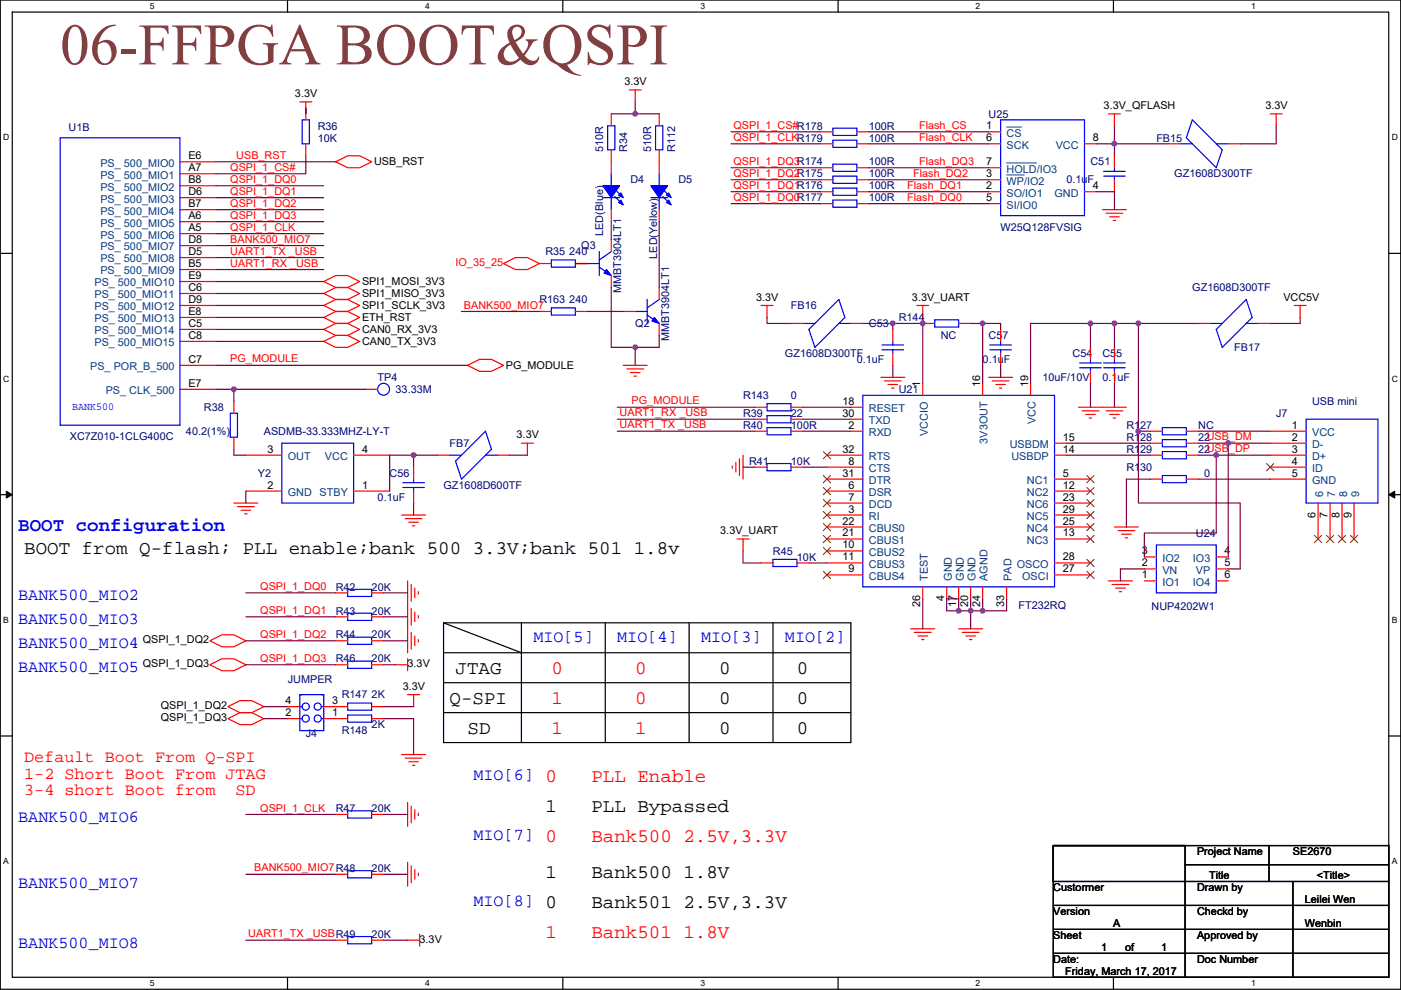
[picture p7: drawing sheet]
<svg xmlns="http://www.w3.org/2000/svg" width="297mm" height="210mm" viewBox="0 0 297 210" stroke-linecap="round" stroke-linejoin="round" font-family="sans-serif">
<path d="M.1 0h296.9v209.8h-296.9zM2.6 2.6h291.8v204.7h-291.8z" fill="none" stroke="#000" stroke-width=".25"/>
<g fill="#fff">
<path d="M31.8 .3h1v2h-1z"/>
<path d="M31.8 207.5h1v2.1h-1z"/>
</g>
<path d="M61 0v2.6M61 207.3v2.5" fill="none" stroke="#000" stroke-width=".25"/>
<g fill="#fff">
<path d="M90.1 .3h1v2h-1z"/>
<path d="M90.1 207.5h1v2.1h-1z"/>
</g>
<path d="M119.3 0v2.6M119.3 207.3v2.5" fill="none" stroke="#000" stroke-width=".25"/>
<g fill="#fff">
<path d="M148.5 .3h1v2h-1z"/>
<path d="M148.5 207.5h1v2.1h-1z"/>
</g>
<path d="M177.7 0v2.6M177.7 207.3v2.5" fill="none" stroke="#000" stroke-width=".25"/>
<g fill="#fff">
<path d="M206.9 .3h1v2h-1z"/>
<path d="M206.9 207.5h1v2.1h-1z"/>
</g>
<path d="M236.1 0v2.6M236.1 207.3v2.5" fill="none" stroke="#000" stroke-width=".25"/>
<g fill="#fff">
<path d="M265.2 .3h1v2h-1z"/>
<path d="M265.2 207.5h1v2.1h-1z"/>
<path d="M.7 28.2h1.3v2h-1.3z"/>
<path d="M295.1 28.2h1.3v2h-1.3z"/>
<path d="M.7 79.3h1.3v2.1h-1.3z"/>
<path d="M295.1 79.3h1.3v2.1h-1.3z"/>
</g>
<path d="M.1 53.7h2.5M294.4 53.7h2.6" fill="none" stroke="#000" stroke-width=".25"/>
<g fill="#fff">
<path d="M.7 130.5h1.2v2h-1.2z"/>
<path d="M295.1 130.5h1.2v2h-1.2z"/>
</g>
<path d="M.1 104.9h2.5M294.4 104.9h2.6" fill="none" stroke="#000" stroke-width=".25"/>
<path d="M1.3 104.2l1.3 .7-1.3 .7zM294.4 104.9l1.3-.7v1.4z" fill="#000" stroke="#000" stroke-width=".21"/>
<g fill="#fff">
<path d="M.7 181.7h1.2v2h-1.2z"/>
<path d="M295.1 181.7h1.2v2h-1.2z"/>
</g>
<g fill="none" stroke="#000" stroke-width=".25">
<path d="M94 132.1h86.4v25.4h-86.4zM94 132.1l16.6 6.4M94 138.5h86.4M110.6 132.1v25.4M128.3 132.1v25.4M146.1 132.1v25.4M163.9 132.1v25.4M.1 156.1h2.5M94 144.8h86.4M94 151.2h86.4M294.4 156.1h2.6M223.3 179.3h71.1v7.7h-71.1z"/>
<path d="M269 179.3v7.7M223.3 192h71.1M223.3 197.1h71.1M251.3 183.4h43.1M274.1 187v15.2h20.3M294.4 187v20.3h-20.3M223.3 202.2v-22.9h28v28M223.3 202.2h50.8v5.1h-50.8z"/>
</g>
<g fill="none" stroke="#f00" stroke-width=".25">
<path d="M133.4 19.1h2.6M134.7 19.1v2.5M38.2 34.3h7.6M38.2 36.9h7.6M38.2 39.4h7.6M63.6 21.6h2.5M64.8 21.6v2.6M64.8 22.9v2.5M64.8 30.5v2.5M71.2 34.3l2.5-1.3h2.6l2.5 1.3-2.5 1.3h-2.6zM129.6 31.8v5.1M129.6 24.2v2.5"/>
<path d="M139.8 31.8v5.1M139.8 24.2v2.5M174 28h2.6M174 30.5h2.6M174 35.6h2.6M174 38.1h2.6M181.7 28h2.5M181.7 30.5h2.5M181.7 35.6h2.5M181.7 38.1h2.5M209.6 35.6h2.5M209.6 28h2.5"/>
<path d="M209.6 38.1h2.5M209.6 30.5h2.5M229.9 30.5h2.6M235 24.2h2.6M236.3 24.2v2.5M236.3 38.1v2.6M236.3 33v2.6M247.7 30.5h2.6M260.4 30.5h2.6M269.3 24.2h2.5M270.6 24.2v2.5M38.2 41.9h7.6"/>
<path d="M38.2 44.5h7.6M38.2 47h7.6M38.2 49.6h7.6M38.2 52.1h7.6M38.2 54.6h7.6M38.2 57.2h7.6M38.2 59.7h7.6M68.6 59.7l2.6-1.3h2.5l2.6 1.3-2.6 1.3h-2.5zM106.7 55.9l2.6-1.3h2.5l2.6 1.3-2.6 1.3h-2.5zM114.4 55.9h2.5M122 55.9h2.5zM129.6 50.8v2.6"/>
<path d="M129.6 58.4v2.6M129.6 44.5v2.5M139.8 44.5v2.5M174 40.7h2.6M174 43.2h2.6M181.7 40.7h2.5M181.7 43.2h2.5M209.6 40.7h2.5M209.6 43.2h2.5M229.9 40.7h2.6M233.7 44.5h5.1M234.5 45.2h3.6"/>
<path d="M235.3 46h2M236 46.8h.5M38.2 62.3h7.6M38.2 64.8h7.6M38.2 67.3h7.6M38.2 69.9h7.6M38.2 72.4h7.6M38.2 77.5h7.6M68.6 62.3l2.6-1.3h2.5l2.6 1.3-2.6 1.2h-2.5zM68.6 72.4l2.6-1.3h2.5l2.6 1.3-2.6 1.3h-2.5zM68.6 69.9l2.6-1.3h2.5l2.6 1.3-2.6 1.2h-2.5zM68.6 64.8l2.6-1.3h2.5l2.6 1.3-2.6 1.3h-2.5z"/>
<path d="M68.6 67.3l2.6-1.2h2.5l2.6 1.2-2.6 1.3h-2.5zM99.1 77.5l2.6-1.3h2.5l2.5 1.3-2.5 1.3h-2.5zM114.4 66.1h2.5M122 66.1h2.5M132.1 66.1h2.6M132.1 77.5h5.1M132.9 78.3h3.6M133.7 79h2M134.4 79.8h.5M139.8 61v2.5M139.8 68.6v2.5M161.4 64.8h2.5"/>
<path d="M162.6 64.8v2.5M167.7 68.6h2.5M180.4 68.6h2.5M189.3 75v2.5M189.3 69.9v2.5M194.4 64.8h2.5M195.6 64.8v2.5M195.6 68.6h2.6M203.3 68.6h2.5M212.1 75v2.5M212.1 69.9v2.5M231.2 78.8v2.5"/>
<path d="M231.2 73.7v2.5M236.3 78.8v2.5M236.3 73.7v2.5M254.1 68.6h2.5M266.8 68.6h2.5M274.4 64.8h2.5M275.6 64.8v2.5M38.2 82.6h7.6M49.6 85.1v2.6M49.6 92.7v2.6M52.1 96.5h7.7M75 96.5h7.6"/>
<path d="M77.5 82.6h2.6M87.7 99.1v2.5M92.8 96.5h2.5M105.5 96.5h2.5M110.6 94h2.5M111.8 94v2.5M155.3 98.8v.5M156 98.1v2M156.8 97.3v3.6M157.5 96.5v5.1M160.1 99.1h2.5M160.1 88.9h2.5"/>
<path d="M160.1 86.4h2.5M160.1 91.5h2.5M167.7 99.1h2.5M167.7 88.9h2.5M167.7 86.4h2.5M167.7 91.5h2.5M175.3 96.5h7.6M175.3 99.1h7.6M180.4 88.9h2.5M180.4 91.5h2.5M180.4 86.4h2.5M186.8 80h5"/>
<path d="M187.5 80.8h3.6M188.3 81.6h2M189 82.3h.5M195.6 81.3v2.5M208.3 81.3v2.5M209.6 80h5.1M210.4 80.8h3.5M211.1 81.6h2.1M211.9 82.3h.5M218.5 81.3v2.5M223.6 96.5h2.5M223.6 94h2.5"/>
<path d="M228.7 86.4h10.1M229.4 87.1h3.6M230.2 87.9h2M230.9 88.7h.6M234.5 87.1h3.6M235.3 87.9h2M236 88.7h.5M243.9 94h2.5M243.9 96.5h2.5M243.9 91.5h2.5M251.5 94h2.6M251.5 96.5h2.6"/>
<path d="M251.5 91.5h2.6M269.3 91.5h7.6M269.3 94h7.6M269.3 96.5h7.6M269.3 99.1h7.6M49.6 106.7h5.1M50.4 107.5h3.5M51.1 108.2h2M51.9 109h.5M52.1 104.2h7.7M75 104.2h7.6M85.2 109.2h5"/>
<path d="M85.9 110h3.6M86.7 110.8h2M87.4 111.5h.5M87.7 104.2v2.5M156.3 114.3h2.5M157.5 114.3v2.6M161.4 119.4h2.5M169 119.4h2.5M175.3 101.6h7.6M175.3 109.2h7.6M175.3 104.2h7.6M175.3 106.7h7.6"/>
<path d="M175.3 116.9h7.6M175.3 119.4h7.6M175.3 114.3h7.6M175.3 111.8h7.6M223.6 101.6h7.6M223.6 104.2h7.6M223.6 119.4h7.6M223.6 114.3h7.6M223.6 111.8h7.6M223.6 109.2h7.6M223.6 106.7h7.6M236.3 111.8h5.1"/>
<path d="M237 112.5h3.6M237.8 113.3h2M238.6 114.1h.5M242.6 118.1h2.6M243.9 101.6h2.5M251.5 101.6h2.6M257.9 118.1h2.5M269.3 101.6h7.6M279.5 106.7v7.6M282 106.7v7.6M284.5 106.7v7.6M287.1 106.7v7.6"/>
<path d="M44.5 135.9l2.6-1.3h2.5l2.5 1.3-2.5 1.3h-2.5zM71.2 135.9h2.5M71.2 125.8h2.5M71.2 130.8h2.5M78.8 135.9h2.5M78.8 125.8h2.5M78.8 130.8h2.5M86.4 123.2v15.3M86.4 139.7v2.6M87.2 124v3.5M87.2 129.1v3.5M87.2 134.1v3.6"/>
<path d="M87.9 124.7v2.1M87.9 129.8v2M87.9 134.9v2M88.7 125.5v.5M88.7 130.6v.5M88.7 135.7v.5M175.3 121.9h7.6M193.1 133.4h5.1M193.9 134.1h3.5M194.6 134.9h2.1M195.4 135.7h.5M195.6 124.5v2.5"/>
<path d="M200.7 124.5v2.5M203.3 133.4h5M203.3 124.5v2.5M204 134.1h3.6M204.8 134.9h2M205.5 135.7h.6M205.8 124.5v2.5M208.3 124.5v2.5M213.4 124.5v2.5M223.6 121.9h7.6M235 123.2h5.1M235.8 124h3.5"/>
<path d="M236.5 124.7h2.1M237.3 125.5h.5M242.6 123.2h2.6M242.6 120.7h2.6M257.9 120.7h2.5M257.9 123.2h2.5M44.5 141l2.6-1.3h2.5l2.5 1.3-2.5 1.3h-2.5zM48.3 152.4l2.6-1.2h2.5l2.5 1.2-2.5 1.3h-2.5zM48.3 149.9l2.6-1.3h2.5l2.5 1.3-2.5 1.3h-2.5zM61 152.4h2.6M61 149.9h2.6M68.6 149.9h5.1"/>
<path d="M68.6 152.4h5.1M71.2 141h2.5M78.8 149.9h2.5M78.8 152.4h2.5M78.8 141h2.5M83.9 141h2.5M86.4 147.3h2.6M87.7 147.3v2.6M71.2 172.7h2.5M78.8 172.7h2.5M85.2 160h5M85.9 160.8h3.6"/>
<path d="M86.4 170.2v5.1M86.7 161.6h2M87.2 171v3.5M87.4 162.3h.5M87.9 171.7v2.1M88.7 172.5v.5M71.2 185.4h2.5M71.2 199.4h2.5M78.8 185.4h2.5M78.8 199.4h2.5M86.4 182.9v5.1M86.4 199.4h2.6"/>
<path d="M87.2 183.7v3.5M87.9 184.4v2.1M88.7 185.2v.5M89 198.1v2.6"/>
</g>
<g fill="none" stroke="#00f" stroke-width=".25">
<path d="M12.8 29.2h25.4v61h-25.4zM64.1 25.4h1.5v5.1h-1.5zM128.8 26.7h1.6v5.1h-1.6zM129.6 36.9v2.5M139 26.7h1.5v5.1h-1.5zM139.8 36.9v2.5M176.6 27.2h5.1v1.5h-5.1zM176.6 39.9h5.1v1.5h-5.1zM176.6 29.7h5.1v1.6h-5.1zM176.6 34.8h5.1v1.5h-5.1zM176.6 37.4h5.1v1.5h-5.1zM212.2 25.4h17.7v20.3h-17.7z"/>
<path d="M234 36.3h4.6M234 37.4h4.6M236.3 35.6v.7M236.3 37.4v.7M250.2 30.5h2.6M252.8 25.4l6.3 6.4-1.2 3.8-6.4-6.4zM257.9 30.5h2.5M116.9 55.1h5.1v1.6h-5.1zM124.5 55.9h2.6M127.1 56.7l2.5 1.7M127.1 53.4v5M127.8 41.9h3.6"/>
<path d="M129.6 53.4l-2.5 1.7M129.6 41.9v2.6M130.4 40.2l1.5 1.5M130.4 41.7l1.5 1.5M138 41.9h3.5M139.8 41.9v2.6M140.5 40.2l1.5 1.5M140.5 41.7l1.5 1.5M176.6 42.4h5.1v1.6h-5.1zM116.9 65.3h5.1v1.5h-5.1zM134.7 66.1h2.5M137.2 66.8l2.6 1.8"/>
<path d="M137.2 63.5v5.1M139.8 63.5l-2.6 1.8M170.2 68.6h2.6M171.5 69.9l6.4-6.4 1.2 3.8-6.3 6.4zM177.9 68.6h2.5M187 73.2h4.6M187 74.2h4.6M189.3 72.4v.8M189.3 74.2v.8M198.2 67.8h5.1v1.6h-5.1zM209.9 73.2h4.5M209.9 74.2h4.5"/>
<path d="M212.1 72.4v.8M212.1 74.2v.8M228.9 77h4.6M228.9 78h4.6M231.2 76.2v.8M231.2 78v.8M234 77h4.6M234 78h4.6M236.3 76.2v.8M236.3 78v.8M256.6 68.6h2.5M257.9 69.9l6.3-6.4 1.3 3.8-6.4 6.4z"/>
<path d="M264.2 68.6h2.6M48.8 87.7h1.6v5h-1.6zM59.8 94h15.2v12.7h-15.2zM95.3 96.5h2.6M96.6 97.8l6.3-6.3 1.3 3.8-6.3 6.3zM102.9 96.5h2.6M162.6 98.3h5.1v1.5h-5.1zM162.6 88.2h5.1v1.5h-5.1zM162.6 85.6h5.1v1.5h-5.1zM162.6 90.7h5.1v1.5h-5.1zM182.9 83.8h40.7v40.7h-40.7zM246.4 90.7h5.1v1.5h-5.1z"/>
<path d="M246.4 93.2h5.1v1.6h-5.1zM246.4 95.8h5.1v1.5h-5.1zM276.9 88.9h15.3v17.8h-15.3zM85.4 102.4h4.6M85.4 103.4h4.6M87.7 101.6v.8M87.7 103.4v.8M163.9 118.6h5.1v1.6h-5.1zM245.2 115.6h12.7v10.2h-12.7zM246.4 100.9h5.1v1.5h-5.1zM73.7 135.1h5.1v1.6h-5.1zM73.7 125h5.1v1.5h-5.1z"/>
<path d="M73.7 130.1h5.1v1.5h-5.1zM63.6 147.3h5v7.7h-5zM63.6 152.4h.5M63.6 149.9h.5M63.6 147.3h.5M68.1 147.3h.5M68.1 149.9h.5M68.1 152.4h.5M73.7 140.2h5.1v1.6h-5.1zM73.7 149.1h5.1v1.5h-5.1zM73.7 151.7h5.1v1.5h-5.1zM73.7 172h5.1v1.5h-5.1z"/>
<path d="M73.7 184.7h5.1v1.5h-5.1zM73.7 198.6h5.1v1.6h-5.1z"/>
<circle cx="81.3" cy="82.6" r="1.26"/>
<circle cx="64.8" cy="149.9" r=".76"/>
<circle cx="64.8" cy="152.4" r=".76"/>
<circle cx="67.4" cy="152.4" r=".76"/>
<circle cx="67.4" cy="149.9" r=".76"/>
</g>
<g fill="#00f" stroke="#00f" stroke-width=".25">
<path d="M128.6 57.2l1 1.2-1.5-.5z" fill-rule="evenodd"/>
<path d="M138.7 67.3l1.1 1.3-1.6-.5z" fill-rule="evenodd"/>
<path d="M131.6 42.4l.5 1.1-1-.6z" fill-rule="evenodd"/>
<path d="M131.6 40.9l.5 1-1-.5z" fill-rule="evenodd"/>
<path d="M127.8 39.4h3.6l-1.8 2.5z" fill-rule="evenodd"/>
<path d="M141.8 42.4l.5 1.1-1-.6z" fill-rule="evenodd"/>
<path d="M141.8 40.9l.5 1-1-.5z" fill-rule="evenodd"/>
<path d="M138 39.4h3.5l-1.7 2.5z" fill-rule="evenodd"/>
</g>
<g fill="none" stroke="#804000" stroke-width=".21">
<path d="M174.6 95.8l1.5 1.5M176.1 95.8l-1.6 1.5M268.5 98.3l1.6 1.6M270.1 98.3l-1.6 1.6M174.6 100.9l1.5 1.5M174.6 108.5l1.5 1.5M174.6 103.4l1.5 1.5M174.6 105.9l1.5 1.6M174.6 116.1l1.5 1.5M174.6 113.6l1.5 1.5M174.6 111l1.5 1.6M176.1 100.9l-1.6 1.5"/>
<path d="M176.1 108.5l-1.6 1.5M176.1 103.4l-1.6 1.5M176.1 105.9l-1.6 1.6M176.1 116.1l-1.6 1.5M176.1 113.6l-1.6 1.5M176.1 111l-1.6 1.6M230.4 100.9l1.6 1.5M230.4 103.4l1.6 1.5M230.4 118.6l1.6 1.6M230.4 113.6l1.6 1.5M230.4 111l1.6 1.6M230.4 108.5l1.6 1.5"/>
<path d="M230.4 105.9l1.6 1.6M232 100.9l-1.6 1.5M232 103.4l-1.6 1.5M232 118.6l-1.6 1.6M232 113.6l-1.6 1.5M232 111l-1.6 1.6M232 108.5l-1.6 1.5M232 105.9l-1.6 1.6M278.7 113.6l1.5 1.5M280.2 113.6l-1.5 1.5M281.2 113.6l1.6 1.5M282.8 113.6l-1.6 1.5"/>
<path d="M283.8 113.6l1.5 1.5M285.3 113.6l-1.5 1.5M286.3 113.6l1.6 1.5M287.8 113.6l-1.5 1.5M174.6 121.2l1.5 1.5M176.1 121.2l-1.6 1.5M230.4 121.2l1.6 1.5M232 121.2l-1.6 1.5"/>
</g>
<path d="M213.4 34.6h6.4M213.4 26.9h3.2M213.4 37.1h3.8" fill="none" stroke="#004080" stroke-width=".21"/>
<g fill="none" stroke="#800040" stroke-width=".25">
<path d="M45.8 39.4h22.8M45.8 34.3h25.4M64.8 22.9v1.3M64.8 33v3.9h-19M129.6 24.2h5.1M134.7 21.6v2.6M134.7 24.2h5.1M155 35.6h19M155 38.1h19M155 30.5h19M155 28h19M184.2 38.1h25.4"/>
<path d="M184.2 35.6h25.4M184.2 30.5h25.4M184.2 28h25.4M232.5 30.5h3.8v2.5M236.3 26.7v3.8h11.4M270.6 26.7v3.8h-7.6M45.8 57.2h22.8M45.8 41.9h22.8M45.8 44.5h22.8M45.8 47h22.8M45.8 49.6h22.8M45.8 52.1h22.8"/>
<path d="M45.8 59.7h22.8M45.8 54.6h22.8M122 55.9h2.5M129.6 47v3.8M139.8 47v14M155 40.7h19M155 43.2h19M184.2 40.7h25.4M184.2 43.2h25.4M232.5 40.7h3.8v3.8M45.8 64.8h22.8M45.8 67.3h22.8"/>
<path d="M45.8 77.5h53.3M45.8 62.3h22.8M45.8 69.9h22.8M45.8 72.4h22.8M97.9 66.1h16.5M124.5 66.1h7.6M129.6 61v12.7h5.1M134.7 73.7v3.8M139.8 71.1v2.6h-5.1M162.6 67.3v1.3h5.1M182.9 68.6h6.4M189.3 68.6v1.3"/>
<path d="M189.3 77.5v2.5M195.6 67.3v1.3h-6.3M195.6 68.6v12.7M205.8 68.6h2.5M208.3 68.6h3.8v1.3M208.3 68.6v12.7M212.2 77.5v2.5M231.2 68.6h-12.7v12.7M231.2 68.6v5.1M231.2 68.6h5.1M236.3 68.6v5.1M236.3 68.6h5.1"/>
<path d="M241.4 68.6h12.7M241.4 68.6v22.9M275.7 67.3v1.3h-6.4M45.8 82.6h3.8M49.6 95.3v1.2h2.5M49.6 82.6h27.9M49.6 82.6v2.5M87.7 96.5v2.6M87.7 96.5h-5.1v7.7M87.7 96.5h5.1M108 96.5h3.8M130.9 88.9h29.2"/>
<path d="M130.9 91.5h29.2M130.9 86.4h29.2M157.5 99.1h2.6M170.2 88.9h10.2M170.2 91.5h10.2M170.2 86.4h10.2M170.2 99.1h5.1M226.1 94h17.8M226.1 96.5h17.8M231.2 81.3v5.1M236.3 81.3v5.1M241.4 91.5v15.2h21.6v14h-2.6"/>
<path d="M241.4 91.5h2.5M254.1 91.5h15.2M254.1 94h6.3M254.1 96.5h3.8M257.9 96.5v16.6h-15.3v5M257.9 96.5h11.4M260.4 94v24.1M260.4 94h8.9M52.1 104.2v2.5M87.7 106.7v2.5M157.5 116.9v2.5h3.9M171.5 119.4h3.8"/>
<path d="M243.9 101.6h-5.1v10.2M254.1 101.6h15.2M52.1 125.8h19.1M52.1 130.8h19.1M52.1 135.9h19.1M81.3 125.8h5.1M81.3 130.8h5.1M81.3 135.9h5.1M195.6 127v6.4M200.7 127h2.6v2.6h-2.6zM203.3 129.6h2.5M205.8 127v2.6"/>
<path d="M205.8 129.6v3.8M205.8 129.6h2.5M208.3 127v2.6M213.4 127v2.6h-5.1M242.6 120.7h-5v2.5M52.1 141h19.1M55.9 149.9h5.1M55.9 152.4h5.1M81.3 149.9h6.4M81.3 152.4h6.4v7.6M81.3 141h2.6M52.1 172.7h19.1"/>
<path d="M81.3 172.7h5.1M52.1 185.4h19.1M52.1 199.4h19.1M81.3 185.4h5.1M81.3 199.4h5.1"/>
</g>
<g fill="#f0f" stroke="#f0f" stroke-width=".25">
<circle cx="49.6" cy="82.6" r=".5"/>
<circle cx="241.3" cy="91.4" r=".5"/>
<circle cx="241.3" cy="68.6" r=".5"/>
<circle cx="236.3" cy="68.6" r=".5"/>
<circle cx="189.3" cy="68.6" r=".5"/>
<circle cx="231.2" cy="68.6" r=".5"/>
<circle cx="208.3" cy="68.6" r=".5"/>
<circle cx="203.2" cy="129.5" r=".5"/>
<circle cx="208.3" cy="129.5" r=".5"/>
<circle cx="205.8" cy="129.5" r=".5"/>
<circle cx="195.6" cy="68.6" r=".5"/>
<circle cx="87.7" cy="96.5" r=".5"/>
<circle cx="236.3" cy="30.5" r=".5"/>
<circle cx="134.7" cy="24.1" r=".5"/>
<circle cx="257.9" cy="96.5" r=".5"/>
<circle cx="260.4" cy="94" r=".5"/>
<circle cx="134.7" cy="73.7" r=".5"/>
</g>
<text font-size="12.4" fill="#804040" x="12.8" y="13.7">06-FFPGA BOOT&amp;QSPI</text>
<text font-size="4.1" fill="#00f" x="3.9" y="112.6">BOOT configuration</text>
<g font-size="4.1">
<text x="5.1" y="117.6">BOOT from Q-flash; PLL enable;bank 500 3.3V;bank 501 1.8v</text>
<text x="96.6" y="143">JTAG</text>
<text x="152.5" y="143">0</text>
<text x="169" y="143">0</text>
<text x="95.3" y="149.3">Q-SPI</text>
<text x="152.5" y="149.3">0</text>
<text x="169" y="149.3">0</text>
<text x="99.1" y="155.7">SD</text>
<text x="152.5" y="155.7">0</text>
<text x="169" y="155.7">0</text>
<text x="115.6" y="172.2">1</text>
<text x="125.4" y="172.2">PLL Bypassed</text>
<text x="115.6" y="186.2">1</text>
<text x="125.4" y="186.2">Bank500 1.8V</text>
<text x="115.6" y="192.5">0</text>
<text x="125.4" y="192.5">Bank501 2.5V,3.3V</text>
</g>
<g font-size="4.1" fill="#f00">
<text x="116.9" y="143">0</text>
<text x="134.7" y="143">0</text>
<text x="116.9" y="149.3">1</text>
<text x="134.7" y="149.3">0</text>
<text x="116.9" y="155.7">1</text>
<text x="134.7" y="155.7">1</text>
<text x="115.6" y="165.8">0</text>
<text x="125.4" y="165.8">PLL Enable</text>
<text x="115.6" y="178.5">0</text>
<text x="125.4" y="178.5">Bank500 2.5V,3.3V</text>
<text x="115.6" y="198.9">1</text>
<text x="125.4" y="198.9">Bank501 1.8V</text>
</g>
<g font-size="3.6" fill="#00f">
<text x="3.9" y="127.3">BANK500_MIO2</text>
<text x="3.9" y="132.4">BANK500_MIO3</text>
<text x="3.9" y="137.5">BANK500_MIO4</text>
<text x="113.1" y="136.2">MIO[5]</text>
<text x="130.9" y="136.2">MIO[4]</text>
<text x="148.7" y="136.2">MIO[3]</text>
<text x="166.4" y="136.2">MIO[2]</text>
<text x="3.9" y="142.6">BANK500_MIO5</text>
<text x="100.4" y="165.4">MIO[6]</text>
<text x="3.9" y="174.3">BANK500_MIO6</text>
<text x="100.4" y="178.1">MIO[7]</text>
<text x="3.9" y="188.3">BANK500_MIO7</text>
<text x="100.4" y="192.1">MIO[8]</text>
<text x="3.9" y="201">BANK500_MIO8</text>
</g>
<g font-size="3.6" fill="#f00">
<text x="5.1" y="161.6">Default Boot From Q-SPI</text>
<text x="5.1" y="165.2">1-2 Short Boot From JTAG</text>
<text x="5.1" y="168.7">3-4 short Boot from</text>
<text x="49.9" y="168.7">SD</text>
</g>
<g font-size="2.3">
<text x="62.5" y="20.6">3.3V</text>
<text x="132.4" y="18.1">3.3V</text>
<text x="234" y="23.2">3.3V_QFLASH</text>
<text x="268.3" y="23.2">3.3V</text>
<text x="209.1" y="27.4">1</text>
<text x="209.1" y="30">6</text>
<text x="231.7" y="30">8</text>
<text x="39.9" y="33.8">E6</text>
<text x="79.3" y="35.1">USB_RST</text>
<text x="209.1" y="35.1">7</text>
<text x="39.9" y="36.3">A7</text>
<text x="39.9" y="38.9">B8</text>
<text x="39.9" y="41.4">D6</text>
<text x="209.1" y="40.1">2</text>
<text x="209.1" y="37.6">3</text>
<text x="231.7" y="40.1">4</text>
<text x="39.9" y="43.9">B7</text>
<text x="39.9" y="46.5">A6</text>
<text x="209.1" y="42.7">5</text>
<text x="39.9" y="49">A5</text>
<text x="39.9" y="51.6">D8</text>
<text x="39.9" y="54.1">D5</text>
<text x="39.9" y="56.6">B5</text>
<text x="39.9" y="59.2">E9</text>
<text x="39.9" y="61.7">C6</text>
<text x="39.9" y="64.3">D9</text>
<text x="76.8" y="60.5">SPI1_MOSI_3V3</text>
<text x="76.8" y="63">SPI1_MISO_3V3</text>
<text x="76.8" y="65.6">SPI1_SCLK_3V3</text>
<text x="160.3" y="63.8">3.3V</text>
<text x="193.4" y="63.8">3.3V_UART</text>
<text x="272.1" y="63.8">VCC5V</text>
<text x="39.9" y="66.8">E8</text>
<text x="39.9" y="69.3">C5</text>
<text x="39.9" y="71.9">C8</text>
<text x="76.8" y="70.7">CAN0_RX_3V3</text>
<text x="76.8" y="68.1">ETH_RST</text>
<text x="39.9" y="77">C7</text>
<text x="76.8" y="73.2">CAN0_TX_3V3</text>
<text x="39.9" y="82">E7</text>
<text x="107.2" y="78.3">PG_MODULE</text>
<text x="195.1" y="82.1" transform="rotate(-90 195.1 82.1)">1</text>
<text x="207.8" y="82.1" transform="rotate(-90 207.8 82.1)">16</text>
<text x="218" y="82.1" transform="rotate(-90 218 82.1)">19</text>
<text x="178.6" y="88.4">30</text>
<text x="178.6" y="85.9">18</text>
<text x="109.5" y="93">3.3V</text>
<text x="179.9" y="90.9">2</text>
<text x="225.4" y="93.5">15</text>
<text x="273.9" y="90.9">1</text>
<text x="273.9" y="93.5">2</text>
<text x="56.7" y="96">3</text>
<text x="76.8" y="96">4</text>
<text x="178.6" y="101.1">31</text>
<text x="178.6" y="96">32</text>
<text x="179.9" y="98.6">8</text>
<text x="225.4" y="101.1">5</text>
<text x="225.4" y="96">14</text>
<text x="273.9" y="96">3</text>
<text x="273.9" y="98.6">4</text>
<text x="273.9" y="101.1">5</text>
<text x="56.7" y="103.6">2</text>
<text x="76.8" y="103.6">1</text>
<text x="179.9" y="103.6">6</text>
<text x="179.9" y="106.2">7</text>
<text x="225.4" y="103.6">12</text>
<text x="225.4" y="106.2">23</text>
<text x="152.7" y="113.3">3.3V_UART</text>
<text x="178.6" y="113.8">21</text>
<text x="178.6" y="111.3">22</text>
<text x="179.9" y="108.7">3</text>
<text x="225.4" y="113.8">13</text>
<text x="225.4" y="111.3">25</text>
<text x="225.4" y="108.7">29</text>
<text x="278.9" y="109.8" transform="rotate(-90 278.9 109.8)">6</text>
<text x="281.5" y="109.8" transform="rotate(-90 281.5 109.8)">7</text>
<text x="284" y="109.8" transform="rotate(-90 284 109.8)">8</text>
<text x="286.6" y="109.8" transform="rotate(-90 286.6 109.8)">9</text>
<text x="178.6" y="116.3">10</text>
<text x="178.6" y="118.9">11</text>
<text x="225.4" y="118.9">28</text>
<text x="242.1" y="117.6">3</text>
<text x="259.6" y="117.6">4</text>
<text x="179.9" y="121.4">9</text>
<text x="225.4" y="121.4">27</text>
<text x="242.1" y="122.7">1</text>
<text x="242.1" y="120.1">2</text>
<text x="259.6" y="122.7">6</text>
<text x="259.6" y="120.1">5</text>
<text x="195.1" y="128.8" transform="rotate(-90 195.1 128.8)">26</text>
<text x="200.2" y="127.6" transform="rotate(-90 200.2 127.6)">4</text>
<text x="202.7" y="128.8" transform="rotate(-90 202.7 128.8)">17</text>
<text x="205.3" y="128.8" transform="rotate(-90 205.3 128.8)">20</text>
<text x="207.8" y="128.8" transform="rotate(-90 207.8 128.8)">24</text>
<text x="212.9" y="128.8" transform="rotate(-90 212.9 128.8)">33</text>
<text x="30.3" y="136.4">QSPI_1_DQ2</text>
<text x="30.3" y="141.5">QSPI_1_DQ3</text>
<text x="86.4" y="141.5">3.3V</text>
<text x="60.5" y="149.4">4</text>
<text x="70.4" y="149.4">3</text>
<text x="85.4" y="146.3">3.3V</text>
<text x="34.1" y="153">QSPI_1_DQ3</text>
<text x="34.1" y="150.4">QSPI_1_DQ2</text>
<text x="60.5" y="151.9">2</text>
<text x="70.4" y="151.9">1</text>
<text x="253.8" y="181.4">Project Name</text>
<text x="274.1" y="181.4">SE2670</text>
<text x="223.3" y="189">Custormer</text>
<text x="253.8" y="189">Drawn by</text>
<text x="256.3" y="186.5">Title</text>
<text x="276.7" y="191.6">Leilei Wen</text>
<text x="279.2" y="186.5">&lt;Title&gt;</text>
<text x="223.3" y="194.1">Version</text>
<text x="236" y="196.6">A</text>
<text x="253.8" y="194.1">Checkd by</text>
<text x="276.7" y="196.6">Wenbin</text>
<text x="89" y="199.9">3.3V</text>
<text x="223.3" y="199.2">Sheet</text>
<text x="233.5" y="201.7">1</text>
<text x="238.6" y="201.7">of</text>
<text x="246.2" y="201.7">1</text>
<text x="253.8" y="199.2">Approved by</text>
<text x="223.3" y="204.3">Date:</text>
<text x="225.9" y="206.8">Friday, March 17, 2017</text>
<text x="253.8" y="204.3">Doc Number</text>
</g>
<g font-size="2.3" fill="#000080">
<text x="14.5" y="27.7">U1B</text>
<text x="67.4" y="27.5">R36</text>
<text x="184.2" y="27.5">100R</text>
<text x="209.6" y="24.9">U25</text>
<text x="67.4" y="30">10K</text>
<text x="127.9" y="32.3" transform="rotate(-90 127.9 32.3)">510R</text>
<text x="133" y="32.3" transform="rotate(-90 133 32.3)">R34</text>
<text x="138.1" y="32.3" transform="rotate(-90 138.1 32.3)">510R</text>
<text x="143.1" y="32.3" transform="rotate(-90 143.1 32.3)">R112</text>
<text x="184.2" y="30">100R</text>
<text x="184.2" y="35.1">100R</text>
<text x="231.2" y="35.1">C51</text>
<text x="245.2" y="30">FB15</text>
<text x="133.7" y="38.9">D4</text>
<text x="143.8" y="38.9">D5</text>
<text x="184.2" y="40.2">100R</text>
<text x="184.2" y="37.6">100R</text>
<text x="226.1" y="38.9">0.1uF</text>
<text x="249" y="37.6">GZ1608D300TF</text>
<text x="184.2" y="42.7">100R</text>
<text x="123.3" y="52.9">Q3</text>
<text x="127.9" y="50.1" transform="rotate(-90 127.9 50.1)">LED(Blue)</text>
<text x="212.2" y="49.1">W25Q128FVSIG</text>
<text x="115.6" y="54.1">R35 240</text>
<text x="139.3" y="54.9" transform="rotate(-90 139.3 54.9)">LED(Yellow)</text>
<text x="114.4" y="64.3">R163 240</text>
<text x="131.7" y="62.3" transform="rotate(-90 131.7 62.3)">MMBT3904LT1</text>
<text x="167.7" y="65.6">FB16</text>
<text x="252.8" y="61.8">GZ1608D300TF</text>
<text x="134.7" y="69.4">Q2</text>
<text x="184.2" y="69.4">C53</text>
<text x="190.6" y="68.1">R144</text>
<text x="199.4" y="71.9">NC</text>
<text x="209.6" y="71.9">C57</text>
<text x="141.9" y="72.4" transform="rotate(-90 141.9 72.4)">MMBT3904LT1</text>
<text x="166.4" y="75.7">GZ1608D300TF</text>
<text x="181.7" y="77">0.1uF</text>
<text x="208.3" y="77">0.1uF</text>
<text x="227.4" y="75.7">C54</text>
<text x="233.7" y="75.7">C55</text>
<text x="261.7" y="74.5">FB17</text>
<text x="80.1" y="80.8">TP4</text>
<text x="83.9" y="83.4">33.33M</text>
<text x="190.6" y="83.4">U21</text>
<text x="221" y="80.8">10uF/10V</text>
<text x="233.7" y="80.8">0.1uF</text>
<text x="43.2" y="87.2">R38</text>
<text x="157.5" y="88.4">R39</text>
<text x="157.5" y="84.6">R143</text>
<text x="167.7" y="84.6">0</text>
<text x="167.7" y="88.4">22</text>
<text x="270.6" y="88.4">J7</text>
<text x="278.2" y="85.9">USB mini</text>
<text x="14.8" y="93.3">XC7Z010-1CLG400C</text>
<text x="39.4" y="92.2">40.2(1%)</text>
<text x="55.9" y="92.2">ASDMB-33.333MHZ-LY-T</text>
<text x="95.3" y="94.8">FB7</text>
<text x="157.5" y="91">R40</text>
<text x="167.7" y="91">100R</text>
<text x="238.8" y="91">R127</text>
<text x="238.8" y="93.5">R128</text>
<text x="254.1" y="91">NC</text>
<text x="254.1" y="93.5">22USB_DM</text>
<text x="54.7" y="101.1">Y2</text>
<text x="82.6" y="101.1">C56</text>
<text x="158.8" y="98.6">R41</text>
<text x="167.7" y="98.6">10K</text>
<text x="238.8" y="99.9">R130</text>
<text x="238.8" y="96.1">R129</text>
<text x="254.1" y="96.1">22USB_DP</text>
<text x="255.3" y="101.1">0</text>
<text x="80.1" y="106.2">0.1uF</text>
<text x="94" y="103.7">GZ1608D600TF</text>
<text x="253.6" y="113.8">U24</text>
<text x="163.9" y="117.6">R45</text>
<text x="169" y="118.9">10K</text>
<text x="71.2" y="125.3">R42</text>
<text x="78.8" y="125.3">20K</text>
<text x="71.2" y="130.3">R43</text>
<text x="78.8" y="130.3">20K</text>
<text x="216" y="129.1">FT232RQ</text>
<text x="244.2" y="129.3">NUP4202W1</text>
<text x="71.2" y="135.4">R44</text>
<text x="78.8" y="135.4">20K</text>
<text x="71.2" y="140.5">R46</text>
<text x="78.8" y="140.5">20K</text>
<text x="61" y="144.8">JUMPER</text>
<text x="72.5" y="148.1">R147 2K</text>
<text x="72.5" y="155.7">R148</text>
<text x="78.8" y="154.5">2K</text>
<text x="64.8" y="156.3">J4</text>
<text x="71.2" y="172.3">R47</text>
<text x="78.8" y="172.3">20K</text>
<text x="78.8" y="185">20K</text>
<text x="78.8" y="198.9">20K</text>
</g>
<g font-size="2.3" fill="#f00">
<text x="155.5" y="29.9">QSPI_1_CLKR179</text>
<text x="155.5" y="27.3">QSPI_1_CS#R178</text>
<text x="194.9" y="29.9">Flash_CLK</text>
<text x="194.9" y="27.3">Flash_CS</text>
<text x="50.1" y="33.7">USB_RST</text>
<text x="155.5" y="35">QSPI_1_DQ3R174</text>
<text x="194.9" y="35">Flash_DQ3</text>
<text x="48.8" y="36.2">QSPI_1_CS#</text>
<text x="48.8" y="38.8">QSPI_1_DQ0</text>
<text x="48.8" y="41.3">QSPI_1_DQ1</text>
<text x="155.5" y="37.5">QSPI_1_DQ2R175</text>
<text x="155.5" y="40">QSPI_1_DQ1R176</text>
<text x="192.3" y="40">Flash_DQ1</text>
<text x="193.6" y="37.5">Flash_DQ2</text>
<text x="48.8" y="43.9">QSPI_1_DQ2</text>
<text x="48.8" y="46.4">QSPI_1_DQ3</text>
<text x="155.5" y="42.6">QSPI_1_DQ0R177</text>
<text x="192.3" y="42.6">Flash_DQ0</text>
<text x="48.8" y="48.9">QSPI_1_CLK</text>
<text x="48.8" y="51.5">BANK500_MIO7</text>
<text x="48.8" y="56.6">UART1_RX _USB</text>
<text x="48.8" y="54">UART1_TX _USB</text>
<text x="96.6" y="56.4">IO_35_25</text>
<text x="98.4" y="65.4">BANK500_MIO7</text>
<text x="48.8" y="76.9">PG_MODULE</text>
<text x="131.4" y="88.3">UART1_RX _USB</text>
<text x="133.9" y="85.8">PG_MODULE</text>
<text x="131.4" y="90.8">UART1_TX _USB</text>
<text x="55.2" y="125.1">QSPI_1_DQ0</text>
<text x="55.2" y="130.2">QSPI_1_DQ1</text>
<text x="55.2" y="135.3">QSPI_1_DQ2</text>
<text x="55.2" y="140.4">QSPI_1_DQ3</text>
<text x="55.2" y="172.1">QSPI_1_CLK</text>
<text x="53.9" y="184.8">BANK500_MIO7R48</text>
<text x="52.6" y="198.8">UART1_TX _USBR49</text>
</g>
<g font-size="2.3" fill="#004080">
<text x="213.4" y="29">CS</text>
<text x="21.3" y="35.3">PS_ 500_MIO0</text>
<text x="213.4" y="31.5">SCK</text>
<text x="223.8" y="31.5">VCC</text>
<text x="21.3" y="37.9">PS_ 500_MIO1</text>
<text x="21.3" y="40.4">PS_ 500_MIO2</text>
<text x="213.4" y="36.6">HOLD/IO3</text>
<text x="213.4" y="41.7">SO/IO1</text>
<text x="213.4" y="39.2">WP/IO2</text>
<text x="223.6" y="41.7">GND</text>
<text x="21.3" y="43">PS_ 500_MIO3</text>
<text x="21.3" y="45.5">PS_ 500_MIO4</text>
<text x="213.4" y="44.2">SI/IO0</text>
<text x="21.3" y="48">PS_ 500_MIO5</text>
<text x="21.3" y="50.6">PS_ 500_MIO6</text>
<text x="21.3" y="53.1">PS_ 500_MIO7</text>
<text x="21.3" y="55.7">PS_ 500_MIO8</text>
<text x="21.3" y="58.2">PS_ 500_MIO9</text>
<text x="20" y="60.7">PS_ 500_MIO10</text>
<text x="20" y="63.3">PS_ 500_MIO11</text>
<text x="20" y="65.8">PS_ 500_MIO12</text>
<text x="20" y="68.4">PS_ 500_MIO13</text>
<text x="20" y="70.9">PS_ 500_MIO14</text>
<text x="20" y="73.4">PS_ 500_MIO15</text>
<text x="19.1" y="78.5">PS_ POR_B_500</text>
<text x="22.4" y="83.6">PS_ CLK_500</text>
<text x="184.2" y="90">TXD</text>
<text x="184.2" y="87.4">RESET</text>
<text x="184.2" y="92.5">RXD</text>
<text x="196.7" y="92.4" transform="rotate(-90 196.7 92.4)">VCCIO</text>
<text x="209.4" y="94.1" transform="rotate(-90 209.4 94.1)">3V3OUT</text>
<text x="214.1" y="95">USBDM</text>
<text x="219.6" y="90" transform="rotate(-90 219.6 90)">VCC</text>
<text x="278.2" y="92.5">VCC</text>
<text x="278.2" y="95">D-</text>
<text x="61" y="97.6">OUT</text>
<text x="68.9" y="97.6">VCC</text>
<text x="184.2" y="97.6">RTS</text>
<text x="184.2" y="100.1">CTS</text>
<text x="214.4" y="97.6">USBDP</text>
<text x="278.2" y="97.6">D+</text>
<text x="278.2" y="100.1">ID</text>
<text x="61" y="105.2">GND</text>
<text x="67.8" y="105.2">STBY</text>
<text x="184.2" y="102.7">DTR</text>
<text x="184.2" y="105.2">DSR</text>
<text x="184.2" y="107.7">DCD</text>
<text x="217.7" y="102.7">NC1</text>
<text x="217.7" y="105.2">NC2</text>
<text x="217.7" y="107.7">NC6</text>
<text x="278.2" y="102.7">GND</text>
<text x="280.5" y="105.4" transform="rotate(-90 280.5 105.4)">6</text>
<text x="283.1" y="105.4" transform="rotate(-90 283.1 105.4)">7</text>
<text x="285.6" y="105.4" transform="rotate(-90 285.6 105.4)">8</text>
<text x="288.1" y="105.4" transform="rotate(-90 288.1 105.4)">9</text>
<text x="184.2" y="110.3">RI</text>
<text x="184.2" y="112.8">CBUS0</text>
<text x="217.7" y="112.8">NC4</text>
<text x="217.7" y="110.3">NC5</text>
<text x="184.2" y="117.9">CBUS2</text>
<text x="184.2" y="115.4">CBUS1</text>
<text x="217.7" y="115.4">NC3</text>
<text x="246.4" y="119.2">IO2</text>
<text x="252.9" y="119.2">IO3</text>
<text x="184.2" y="123">CBUS4</text>
<text x="184.2" y="120.4">CBUS3</text>
<text x="196.7" y="123.2" transform="rotate(-90 196.7 123.2)">TEST</text>
<text x="201.8" y="123.2" transform="rotate(-90 201.8 123.2)">GND</text>
<text x="204.3" y="123.2" transform="rotate(-90 204.3 123.2)">GND</text>
<text x="206.9" y="123.2" transform="rotate(-90 206.9 123.2)">GND</text>
<text x="209.4" y="123.2" transform="rotate(-90 209.4 123.2)">AGND</text>
<text x="214.5" y="123.2" transform="rotate(-90 214.5 123.2)">PAD</text>
<text x="215.6" y="120.4">OSCO</text>
<text x="216.7" y="123">OSCI</text>
<text x="246.4" y="124.2">IO1</text>
<text x="246.4" y="121.7">VN</text>
<text x="252.9" y="124.2">IO4</text>
<text x="253.6" y="121.7">VP</text>
</g>
<text font-size="2.3" fill="#00f" x="15.3" y="86.9">BANK500</text>
<g font-size="1.8">
<text x="31.8" y="1.9">5</text>
<text x="90.1" y="1.9">4</text>
<text x="148.5" y="1.9">3</text>
<text x="206.9" y="1.9">2</text>
<text x="265.2" y="1.9">1</text>
<text x=".7" y="29.8">D</text>
<text x="295.1" y="29.8">D</text>
<text x=".7" y="81">C</text>
<text x="295.1" y="81">C</text>
<text x=".7" y="132.1">B</text>
<text x="295.1" y="132.1">B</text>
<text x=".7" y="183.3">A</text>
<text x="295.1" y="183.3">A</text>
<text x="31.8" y="209.2">5</text>
<text x="90.1" y="209.2">4</text>
<text x="148.5" y="209.2">3</text>
<text x="206.9" y="209.2">2</text>
<text x="265.2" y="209.2">1</text>
</g>
</svg>
